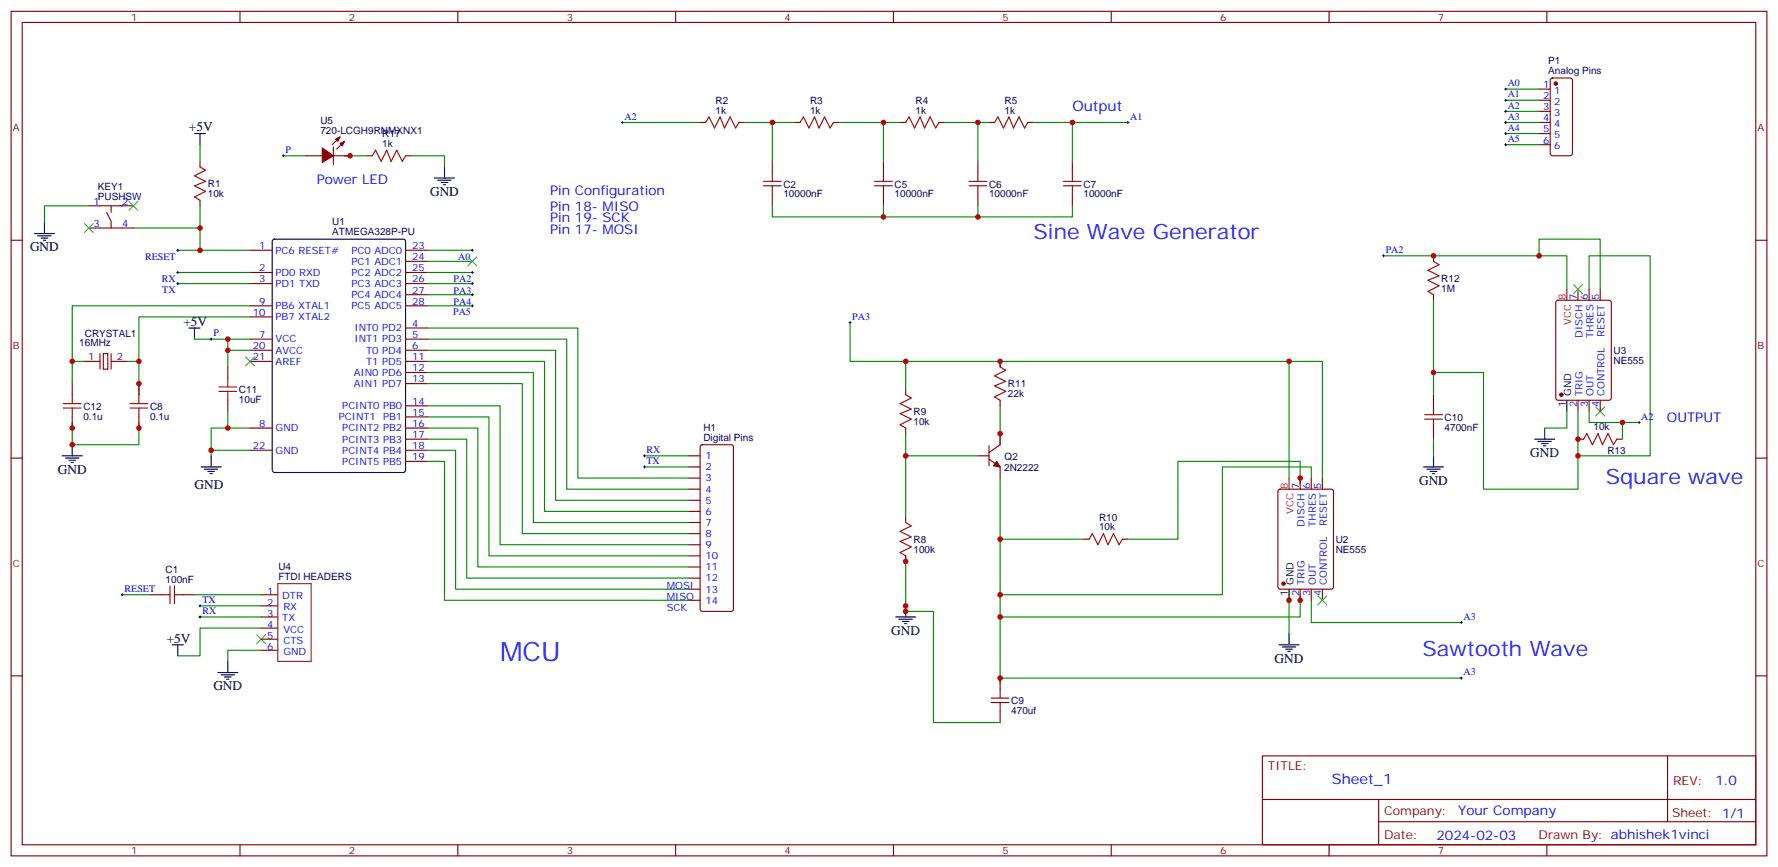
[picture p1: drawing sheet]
<svg xmlns="http://www.w3.org/2000/svg" width="564mm" height="275mm" viewBox="0 0 564 275" stroke-linecap="round" stroke-linejoin="round" font-family="sans-serif">
<g fill="none" stroke="#870000" stroke-width=".35">
<path d="M3.5 3.6h557.4v268.1h-557.4zM7.1 7.1h550.3v261.1h-550.3zM76.2 3.6v3.5M145.3 3.6v3.5M214.5 3.6v3.5M283.6 3.6v3.5M352.8 3.6v3.5M421.9 3.6v3.5M491.1 3.6v3.5M222.2 38.9h1.8M234.6 38.9h1.8M252.2 38.9h1.8"/>
<path d="M264.6 38.9h1.7M285.8 38.9h1.7M298.1 38.9h1.8M314 38.9h1.7M326.3 38.9h1.8M488.6 28.3h3.5M488.6 31.8h3.5M488.6 35.3h3.5M488.6 38.9h3.5M492.4 25l.4-.2h5.7l.6 .4 .1 23.6-.5 .6-5.9 .1-.6-.5-.1-23.5zM63.5 51.2v1.8M97 49.5h5.3"/>
<path d="M105.8 49.5h5.3M105.8 46.6v5.7M107.9 43.5l-2.4 2.4M109.4 44.9l-2.5 2.4M116.4 49.5h1.8M128.8 49.5h1.7M245.2 51.2v3.6M280.5 51.2v3.6M310.4 51.2v3.6M340.4 51.2v3.6M488.6 42.4h3.5M488.6 45.9h3.5"/>
<path d="M3.5 76.3h3.6M28.2 72.4h14.1M28.2 65.3h14.1M33.9 67.5l1.4 2.8v2.1M35.3 65.3v2.2M63.5 63.6v1.7M79.4 79.4h7M128.8 79.4h7M245.2 61.8v3.5M280.5 61.8v3.5M310.4 61.8v3.5M340.4 61.8v3.5"/>
<path d="M557.4 76.3h3.5M79.4 86.5h7M79.4 90h7M79.4 97.1h7M128.8 86.5h7M128.8 90h7M128.8 97.1h7M128.8 83h7M128.8 93.6h7M455.1 81.2v1.8M455.1 93.6v1.7M494.1 95.5l.5-.2h16.2l.7 .5v30.6l-.4 .6-16.5 .1-.7-.5v-30.6z"/>
<path d="M500.9 91.8v3.5M504.5 91.8v3.5M508 91.8v3.5M26.5 114.7h5.2M32.8 112.3h1.4v4.9h-1.4zM35.3 114.7h5.3M72.3 116.5v3.5M79.4 107.7h7M79.4 111.2h7M79.4 100.6h7M79.4 114.7h7M128.8 104.1h7"/>
<path d="M128.8 107.7h7M128.8 111.2h7M128.8 114.7h7M128.8 118.3h7M317.5 114.7v1.8M22.9 121.8v3.5M22.9 132.4v3.5M44.1 121.8v3.5M44.1 132.4v3.5M72.3 127.1v3.5M79.4 135.9h7M128.8 135.9h7"/>
<path d="M128.8 121.8h7M128.8 128.8h7M128.8 132.4h7M128.8 139.4h7M287.5 123.5v1.8M287.5 135.9v1.8M317.5 127.1v1.7M317.5 137.7v3.5l-3.5 2.5M455.1 125.3v3.5M455.1 135.9v3.5M500.9 139.4h1.8M500.9 127.1v3.5"/>
<path d="M504.5 127.1v3.5M508 127.1v3.5M513.3 139.4h1.8M3.5 145.4h3.6M79.4 142.9h7M128.8 142.9h7M128.8 146.5h7M218.7 144.7h3.5M218.7 148.2h3.5M218.7 151.8h3.5M218.7 155.3h3.5M218.7 158.8h3.5"/>
<path d="M222.5 141.4l.5-.2h9.1l.5 .2 .2 .5v51.5l-.2 .5-.5 .2h-9.1l-.5-.2-.3-.5v-51.5zM310.4 144.7h3.6M314 145.8l3.5 2.4v3.6M314 141.5v6.4M405.9 155.5l.5-.2h16.2l.7 .4v30.6l-.4 .7h-16.5l-.7-.4v-30.6zM412.7 151.8v3.5M416.3 151.8v3.5M419.8 151.8v3.5M557.4 145.4h3.5M218.7 162.3h3.5M218.7 165.9h3.5M218.7 169.4h3.5"/>
<path d="M218.7 172.9h3.5M218.7 176.5h3.5M218.7 180h3.5M287.5 164.1v1.8M287.5 176.5v1.7M344 171.2h1.7M356.3 171.2h1.8M47.6 188.8h3.6M58.2 188.8h3.5M82.9 188.8h5.3M82.9 192.3h5.3M82.9 195.9h5.3"/>
<path d="M82.9 199.4h5.3M218.7 183.5h3.5M218.7 187h3.5M218.7 190.6h3.5M412.7 187v3.6M416.3 187v3.6M419.8 187v3.6M3.5 214.6h3.6M82.9 202.9h5.3M82.9 206.4h5.3M317.5 215.3v3.5M557.4 214.6h3.5"/>
<path d="M317.5 225.8v3.6M400.8 240h156.6v28.2h-156.6zM529.4 240v20.9M400.8 253.8h156.5M437.7 253.8v14.1M76.2 268.2v3.5M145.3 268.2v3.5M214.5 268.2v3.5M283.6 268.2v3.5M352.8 268.2v3.5M421.9 268.2v3.5M437.7 260.9h119.6"/>
<path d="M491.1 268.2v3.5"/>
</g>
<g fill="none" stroke="#008700" stroke-width=".35">
<path d="M197.6 38.9h24.6M236.4 38.9h15.8M245.2 38.9v12.3M266.3 38.9h19.5M280.5 38.9v12.3M299.9 38.9h14.1M310.4 38.9v12.3M328.1 38.9h30M340.4 38.9v12.3M478 35.3h10.6M478 28.3h10.6M478 31.8h10.6"/>
<path d="M478 38.9h10.6M63.5 45.9v5.3M90 49.5h7M109.4 49.5h7M130.5 49.5h10.6v3.5M478 42.4h10.6M478 45.9h10.6M28.2 65.3h-14.1v5.3M56.4 79.4h23M63.5 65.3v7.1h-21.2M63.5 72.4v7M135.8 79.4h14.1"/>
<path d="M245.2 65.3v3.6h95.2v-3.6M280.5 65.3v3.6M310.4 65.3v3.6M56.4 86.5h23M56.4 90h23M79.4 97.1h-56.5v24.7M135.8 86.5h14.1M135.8 90h14.1M135.8 83h14.1M135.8 93.6h14.1M135.8 97.1h14.1M439.2 81.2h58.2v10.6"/>
<path d="M455.1 95.3v30M488.6 81.2v-5.3h19.4v15.9M504.5 91.8v-10.6h19.4v63.5h-23M22.9 114.7h3.6M40.6 114.7h3.5M61.7 107.7h17.7M72.3 107.7v8.8M72.3 111.2h7.1M79.4 100.6h-35.3v24.7M135.8 118.3h33.5v47.6h49.4M135.8 114.7h37.1v47.6h45.8M135.8 111.2h40.6v47.6h42.3"/>
<path d="M135.8 107.7h44.1v47.6h38.8M135.8 104.1h47.6v47.7h35.3M269.9 102.4v12.3h47.6v1.8M287.5 114.7v8.8M317.5 114.7h91.7v37.1M409.2 114.7h10.6v37.1M455.1 118.3h15.9v37h29.9v-24.7M22.9 134.1v7.1h21.2v-7.1M72.3 130.6v5.3M79.4 135.9h-12.4v8.8M135.8 139.4h12.4v44.1h70.5M135.8 135.9h15.9v44.1h67"/>
<path d="M135.8 132.4h19.4v44.1h63.5M135.8 128.8h22.9v44.1h60M135.8 121.8h30v47.6h52.9M287.5 137.7v26.4M317.5 128.8v12.4M455.1 139.4v5.3M497.4 130.6v5.3h-7M504.5 130.6v3.5h15.8M515.1 134.1v5.3M67 142.9h12.4M135.8 146.5h5.3v44.1h77.6M135.8 142.9h8.8v44.1h74.1"/>
<path d="M204.6 144.7h14.1M204.6 148.2h14.1M287.5 144.7h22.9M317.5 151.8v65.2M412.7 153.5v-7h-38.8v24.7h-15.8M416.3 151.8v-3.6h-28.2v40.6h-70.6M287.5 176.5v19.4M317.5 171.2h26.5M38.8 188.8h8.8M61.7 188.8h21.2M63.5 192.3h19.4M63.5 195.9h19.4"/>
<path d="M82.9 199.4h-19.4v8.8h-7.1M287.5 194.1h8.8v35.3h21.2M409.2 188.8v12.4M412.7 188.8v7.1h-95.2M416.3 190.6v7h47.6M82.9 206.4h-10.6v3.6M317.5 215.3h146.4"/>
</g>
<g fill="none" stroke="#000" stroke-width=".35">
<path d="M61.7 42.4h3.6M63.5 42.4v3.5M137.9 56.5h6.4M139 57.2h4.2M140.1 57.9h2.1M140.8 58.6h.7M141.1 53v3.5M10.9 74.2h6.4M12 74.9h4.2M13.1 75.6h2.1M13.8 76.3h.7M14.1 70.6v3.6"/>
<path d="M86.7 76.1l.4-.2h41l.6 .4 .1 73-.5 .6-41.2 .1-.6-.5-.1-72.9zM60 104.1h3.5M61.7 104.1v3.6M487.2 139.4h6.3M490.4 135.9v3.5M497.4 127.1v3.5M19.8 144.7h6.3M20.8 145.4h4.2M21.9 146.1h2.1M22.6 146.8h.7M22.9 141.2v3.5M63.9 148.2h6.3"/>
<path d="M64.9 148.9h4.2M66 149.6h2.1M66.7 150.4h.7M67 144.7v3.5M451.9 148.2h6.4M453 148.9h4.2M454 149.6h2.1M454.7 150.4h.7M455.1 144.7v3.5M488.2 140.1h4.3M489.3 140.8h2.1M490 141.5h.7"/>
<path d="M284.3 195.9h6.4M285.4 196.6h4.2M286.5 197.3h2.1M287.2 198h.7M287.5 192.3v3.6M409.2 187v3.6M54.7 204.7h3.5M56.4 204.7v3.5M69.1 213.5h6.4M70.2 214.2h4.2M71.3 214.9h2.1M72 215.6h.7"/>
<path d="M72.3 210v3.5M406 204.7h6.4M407.1 205.4h4.2M408.2 206.1h2.1M408.9 206.8h.7M409.2 201.2v3.5"/>
</g>
<g fill="none" stroke="#a10000" stroke-width=".35">
<path d="M224 38.9l1.1-1.8 1.7 3.5 1.8-3.5 1.4 3.5 1.8-3.5 1.7 3.5 1.1-1.7M254 38.9l1.1-1.8 1.7 3.5 1.8-3.5 1.4 3.5 1.8-3.5 1.7 3.5 1.1-1.7M287.5 38.9l1.1-1.8 1.7 3.5 1.8-3.5 1.4 3.5 1.8-3.5 1.7 3.5 1.1-1.7M315.7 38.9l1.1-1.8 1.8 3.5 1.7-3.5 1.4 3.5 1.8-3.5 1.8 3.5 1-1.7M63.5 53l1.8 1-3.6 1.8 3.6 1.8-3.6 1.4 3.6 1.7-3.6 1.8 1.8 1.1M118.2 49.5l1-1.8 1.8 3.5 1.8-3.5 1.4 3.5 1.7-3.5 1.8 3.5 1.1-1.7M242.4 59h5.6M242.4 57.6h5.6M245.2 54.8v2.8M245.2 59v2.8M277.6 59h5.7M277.6 57.6h5.7"/>
<path d="M280.5 54.8v2.8M280.5 59v2.8M307.6 59h5.7M307.6 57.6h5.7M310.4 54.8v2.8M310.4 59v2.8M337.6 59h5.7M337.6 57.6h5.7M340.4 54.8v2.8M340.4 59v2.8M455.1 83l1.7 1-3.5 1.8 3.5 1.8-3.5 1.4 3.5 1.7-3.5 1.8 1.8 1.1M317.5 116.5l1.8 1-3.6 1.8 3.6 1.8-3.6 1.4 3.6 1.7-3.6 1.8 1.8 1.1"/>
<path d="M20.1 129.5h5.7M20.1 128.1h5.7M22.9 125.3v2.8M22.9 129.5v2.9M41.3 129.5h5.6M41.3 128.1h5.6M44.1 125.3v2.8M44.1 129.5v2.9M69.5 124.2h5.6M69.5 122.8h5.6M72.3 120v2.8M72.3 124.2v2.9"/>
<path d="M287.5 125.3l1.8 1.1-3.5 1.7 3.5 1.8-3.5 1.4 3.5 1.8-3.5 1.7 1.7 1.1M452.3 133.1h5.6M452.3 131.7h5.6M455.1 128.8v2.9M455.1 133.1v2.8M502.7 139.4l1.1-1.7 1.7 3.5 1.8-3.5 1.4 3.5 1.8-3.5 1.7 3.5 1.1-1.8M287.5 165.9l1.8 1-3.5 1.8 3.5 1.8-3.5 1.4 3.5 1.7-3.5 1.8 1.7 1.1M345.7 171.2l1.1-1.8 1.7 3.5 1.8-3.5 1.4 3.5 1.8-3.5 1.7 3.5 1.1-1.7M51.2 188.8h2.8M54 186v5.6M55.4 188.8h2.8M55.4 186v5.6"/>
<path d="M317.5 218.8v2.8M314.7 221.6h5.6M314.7 223h5.6M317.5 223v2.8"/>
</g>
<g fill="none" stroke="#000" stroke-width=".32">
<path d="M197.2 38.9h.7M197.6 38.5v.7M357.7 38.9h.7M358.1 38.5v.7M477.7 28.3h.7M477.7 31.8h.7M477.7 35.3h.7M477.7 38.9h.7M478 27.9v.7M478 31.5v.7M478 35v.7M478 38.5v.7"/>
<path d="M89.6 49.5h.7M90 49.1v.7M477.7 42.4h.7M477.7 45.9h.7M478 42.1v.7M478 45.6v.7M56.1 79.4h.7M56.4 79.1v.7M149.6 79.4h.7M149.9 79.1v.7M56.1 86.5h.7M56.1 90h.7"/>
<path d="M56.4 86.1v.8M56.4 89.7v.7M149.6 86.5h.7M149.6 90h.7M149.6 93.6h.7M149.6 97.1h.7M149.9 86.1v.8M149.9 89.7v.7M149.9 93.2v.7M149.9 96.7v.7M438.9 81.2h.7M439.2 80.9v.7"/>
<path d="M66.7 107.7h.7M67 107.3v.7M269.5 102.4h.7M269.9 102v.7M520 134.1h.7M520.3 133.8v.7M204.3 144.7h.7M204.3 148.2h.7M204.6 144.4v.7M204.6 147.9v.7M38.5 188.8h.7M38.8 188.5v.7"/>
<path d="M63.1 192.3h.8M63.1 195.9h.8M63.5 192v.7M63.5 195.5v.7M463.5 197.6h.8M463.9 197.3v.7M463.5 215.3h.8M463.9 214.9v.7"/>
</g>
<g fill="#870000" stroke="#870000" stroke-width=".35">
<path d="M316.4 146.5l1.1 1.7-2.1-.3z"/>
<path d="M102.3 47l3.5 2.5-3.5 2.1z"/>
<path d="M106.5 44.2l1.4-.7-.7 1.4z"/>
<path d="M107.9 45.6l1.5-.7-.7 1.4z"/>
<circle cx="493.9" cy="26.5" r=".53"/>
<circle cx="407.5" cy="185.3" r=".53"/>
<circle cx="495.7" cy="125.3" r=".53"/>
</g>
<path d="M497.4 91.8v3.5M409.2 151.8v3.5" fill="none" stroke="#f00" stroke-width=".35"/>
<g fill="none" stroke="#3c3" stroke-width=".35">
<path d="M26.8 71l2.8 2.8M29.6 71l-2.8 2.8M40.9 63.9l2.8 2.8M43.7 63.9l-2.8 2.8M148.5 81.6l2.8 2.8M151.3 81.6l-2.8 2.8M499.5 90.4l2.9 2.8M502.4 90.4l-2.9 2.8M78 113.3l2.8 2.8M80.8 113.3l-2.8 2.8M506.6 129.2l2.8 2.8M509.4 129.2l-2.8 2.8"/>
<path d="M418.4 189.2l2.8 2.8M421.2 189.2l-2.8 2.8M81.5 201.5l2.8 2.8M84.3 201.5l-2.8 2.8"/>
</g>
<path d="M88.2 185.3h10.6v24.7h-10.6z" fill="none" stroke="#8c2424" stroke-width=".35"/>
<path d="M31.7 112.3v4.9M35.3 112.3v4.9" fill="none" stroke="#871200" stroke-width=".35"/>
<g fill="#c00">
<circle cx="67" cy="142.9" r=".88"/>
<circle cx="63.5" cy="72.4" r=".88"/>
<circle cx="63.5" cy="79.4" r=".88"/>
<circle cx="22.9" cy="141.2" r=".88"/>
<circle cx="317.5" cy="188.8" r=".88"/>
<circle cx="412.8" cy="190.6" r=".88"/>
<circle cx="317.5" cy="195.9" r=".88"/>
<circle cx="409.2" cy="190.6" r=".88"/>
<circle cx="409.2" cy="114.7" r=".88"/>
<circle cx="412.8" cy="151.8" r=".88"/>
<circle cx="287.5" cy="194.1" r=".88"/>
<circle cx="317.5" cy="171.2" r=".88"/>
<circle cx="317.5" cy="215.3" r=".88"/>
<circle cx="287.5" cy="144.7" r=".88"/>
<circle cx="317.5" cy="137.7" r=".88"/>
<circle cx="317.5" cy="114.7" r=".88"/>
<circle cx="287.5" cy="192.3" r=".88"/>
<circle cx="287.5" cy="178.2" r=".88"/>
<circle cx="287.5" cy="114.7" r=".88"/>
<circle cx="72.3" cy="135.9" r=".88"/>
<circle cx="72.3" cy="107.7" r=".88"/>
<circle cx="72.3" cy="111.2" r=".88"/>
<circle cx="22.9" cy="114.7" r=".88"/>
<circle cx="455.1" cy="81.2" r=".88"/>
<circle cx="500.9" cy="144.7" r=".88"/>
<circle cx="488.6" cy="81.2" r=".88"/>
<circle cx="500.9" cy="139.4" r=".88"/>
<circle cx="515.1" cy="134.1" r=".88"/>
<circle cx="455.1" cy="118.3" r=".88"/>
<circle cx="245.2" cy="38.9" r=".88"/>
<circle cx="280.5" cy="38.9" r=".88"/>
<circle cx="310.4" cy="38.9" r=".88"/>
<circle cx="340.4" cy="38.9" r=".88"/>
<circle cx="310.4" cy="68.9" r=".88"/>
<circle cx="280.5" cy="68.9" r=".88"/>
<circle cx="111.1" cy="49.5" r=".88"/>
<circle cx="22.9" cy="135.9" r=".88"/>
<circle cx="44.1" cy="135.9" r=".88"/>
<circle cx="44.1" cy="121.8" r=".88"/>
<circle cx="44.1" cy="114.7" r=".88"/>
</g>
<text font-size="8.5" fill="#00f" x="158.7" y="210">MCU</text>
<g font-size="6.7" fill="#00f">
<text x="328.1" y="75.9">Sine Wave Generator</text>
<text x="509.8" y="153.5">Square wave</text>
<text x="451.6" y="208.2">Sawtooth Wave</text>
</g>
<g font-size="4.6" fill="#00f">
<text x="340.4" y="35.3">Output</text>
<text x="422.8" y="249">Sheet_1</text>
</g>
<g font-size="4.2">
<text x="60" y="41.7">+5V</text>
<text x="136.5" y="62.2">GND</text>
<text x="9.5" y="79.8">GND</text>
<text x="58.2" y="103.4">+5V</text>
<text x="485.8" y="145.1">GND</text>
<text x="18.3" y="150.4">GND</text>
<text x="61.7" y="155.3">GND</text>
<text x="450.5" y="153.9">GND</text>
<text x="52.9" y="204">+5V</text>
<text x="282.9" y="201.5">GND</text>
<text x="404.6" y="210.3">GND</text>
<text x="67.7" y="219.1">GND</text>
</g>
<g font-size="4.2" fill="#00f">
<text x="100.5" y="58.3">Power LED</text>
<text x="174.6" y="61.8">Pin Configuration</text>
<text x="174.6" y="67.1">Pin 18- MISO</text>
<text x="174.6" y="70.6">Pin 19- SCK</text>
<text x="174.6" y="74.2">Pin 17- MOSI</text>
<text x="529.2" y="134.1">OUTPUT</text>
<text x="544.6" y="249.2">1.0</text>
<text x="462.9" y="258.8">Your Company</text>
<text x="456" y="266.6">2024-02-03</text>
</g>
<g font-size="3.9" fill="#800">
<text x="402.5" y="244.5">TITLE:</text>
<text x="531.1" y="249.2">REV:</text>
<text x="439.4" y="258.7">Company:</text>
<text x="530.8" y="259.4">Sheet: 1/1</text>
<text x="439.4" y="266.4">Date:</text>
<text x="488.5" y="266.5">Drawn By: abhishek1vinci</text>
</g>
<g font-size="3.2" fill="#800">
<text x="41.6" y="6.6">1</text>
<text x="110.8" y="6.6">2</text>
<text x="179.9" y="6.6">3</text>
<text x="249.1" y="6.6">4</text>
<text x="318.2" y="6.6">5</text>
<text x="387.3" y="6.6">6</text>
<text x="456.5" y="6.6">7</text>
<text x="4.1" y="41.7">A</text>
<text x="557.9" y="41.7">A</text>
<text x="4.1" y="110.8">B</text>
<text x="557.9" y="110.8">B</text>
<text x="4.1" y="180">C</text>
<text x="557.9" y="180">C</text>
<text x="41.6" y="271.2">1</text>
<text x="110.8" y="271.2">2</text>
<text x="179.9" y="271.2">3</text>
<text x="249.1" y="271.2">4</text>
<text x="318.2" y="271.2">5</text>
<text x="387.3" y="271.2">6</text>
<text x="456.5" y="271.2">7</text>
</g>
<g font-size="3.2" fill="#000080">
<text x="491.5" y="23.5">Analog Pins</text>
<text x="491.5" y="20.4">P1</text>
<text x="227.2" y="33">R2</text>
<text x="257.2" y="33">R3</text>
<text x="290.7" y="33">R4</text>
<text x="318.9" y="33">R5</text>
<text x="101.7" y="39.3">U5</text>
<text x="227.2" y="36.1">1k</text>
<text x="257.2" y="36.1">1k</text>
<text x="290.7" y="36.1">1k</text>
<text x="318.9" y="36.1">1k</text>
<text x="101.7" y="42.4">720-LCGH9RNMXNX1</text>
<text x="121.3" y="46.6">1k</text>
<text x="121.3" y="43.5">R17</text>
<text x="66" y="59.5">R1</text>
<text x="248.7" y="59.5">C2</text>
<text x="284" y="59.5">C5</text>
<text x="314" y="59.5">C6</text>
<text x="344" y="59.5">C7</text>
<text x="31.1" y="63.6">PUSHSW</text>
<text x="31.1" y="60.4">KEY1</text>
<text x="66" y="62.6">10k</text>
<text x="248.7" y="62.6">10000nF</text>
<text x="284" y="62.6">10000nF</text>
<text x="314" y="62.6">10000nF</text>
<text x="344" y="62.6">10000nF</text>
<text x="105.5" y="71.5">U1</text>
<text x="105.5" y="74.7">ATMEGA328P-PU</text>
<text x="457.6" y="89.4">R12</text>
<text x="457.6" y="92.6">1M</text>
<text x="26.9" y="107.1">CRYSTAL1</text>
<text x="25.2" y="110">16MHz</text>
<text x="512.2" y="112.4">U3</text>
<text x="512.2" y="115.5">NE555</text>
<text x="75.9" y="124.7">C11</text>
<text x="320" y="123">R11</text>
<text x="26.5" y="130">C12</text>
<text x="47.6" y="130">C8</text>
<text x="75.8" y="127.8">10uF</text>
<text x="290" y="131.8">R9</text>
<text x="320" y="126.1">22k</text>
<text x="26.5" y="133.2">0.1u</text>
<text x="47.6" y="133.2">0.1u</text>
<text x="223.3" y="136.9">H1</text>
<text x="290" y="134.9">10k</text>
<text x="458.6" y="136.7">4700nF</text>
<text x="458.6" y="133.5">C10</text>
<text x="505.9" y="136.6">10k</text>
<text x="223.3" y="140.1">Digital Pins</text>
<text x="318.8" y="149.5">2N2222</text>
<text x="318.9" y="145.9">Q2</text>
<text x="510.3" y="144.1">R13</text>
<text x="348.9" y="165.3">R10</text>
<text x="290" y="172.4">R8</text>
<text x="348.9" y="168.3">10k</text>
<text x="424" y="172.4">U2</text>
<text x="290" y="175.5">100k</text>
<text x="424" y="175.5">NE555</text>
<text x="52.6" y="184.9">100nF</text>
<text x="52.6" y="181.8">C1</text>
<text x="88.4" y="184.2">FTDI HEADERS</text>
<text x="88.4" y="181.1">U4</text>
<text x="321" y="226.6">470uf</text>
<text x="321" y="223.5">C9</text>
</g>
<g font-size="3.2" fill="#00f">
<text x="478.6" y="27.4">A0</text>
<text x="489.9" y="27.9">1</text>
<text x="493.4" y="29.7">1</text>
<text x="478.6" y="30.9">A1</text>
<text x="478.6" y="34.5">A2</text>
<text x="489.9" y="31.5">2</text>
<text x="489.9" y="35">3</text>
<text x="493.4" y="33.2">2</text>
<text x="198.3" y="38">A2</text>
<text x="358.8" y="38">A1</text>
<text x="478.6" y="38">A3</text>
<text x="478.6" y="41.5">A4</text>
<text x="489.9" y="38.5">4</text>
<text x="493.4" y="36.8">3</text>
<text x="493.4" y="40.3">4</text>
<text x="478.6" y="45">A5</text>
<text x="489.9" y="42.1">5</text>
<text x="489.9" y="45.6">6</text>
<text x="493.4" y="43.8">5</text>
<text x="493.4" y="47.3">6</text>
<text x="90.7" y="48.6">P</text>
<text x="29.7" y="65">1</text>
<text x="38.8" y="65">2</text>
<text x="29.7" y="72">3</text>
<text x="38.8" y="72">4</text>
<text x="46.1" y="82.5">RESET</text>
<text x="82.3" y="79.1">1</text>
<text x="87.5" y="80.5">PC6 RESET#</text>
<text x="111.6" y="80.5">PC0 ADC0</text>
<text x="130.9" y="79.1">23</text>
<text x="130.9" y="82.6">24</text>
<text x="145.4" y="82.6">A0</text>
<text x="439.9" y="80.3">PA2</text>
<text x="51.4" y="89.6">RX</text>
<text x="82.3" y="86.1">2</text>
<text x="82.3" y="89.7">3</text>
<text x="87.5" y="87.6">PD0 RXD</text>
<text x="111.6" y="84">PC1 ADC1</text>
<text x="111.6" y="87.6">PC2 ADC2</text>
<text x="130.9" y="86.1">25</text>
<text x="130.9" y="89.7">26</text>
<text x="144" y="89.7">PA2</text>
<text x="51.5" y="93.1">TX</text>
<text x="87.5" y="91.1">PD1 TXD</text>
<text x="111.6" y="91.1">PC3 ADC3</text>
<text x="111.6" y="94.6">PC4 ADC4</text>
<text x="130.9" y="93.2">27</text>
<text x="144" y="93.2">PA3</text>
<text x="500.6" y="95.1" transform="rotate(-90 500.6 95.1)">7</text>
<text x="504.1" y="95.1" transform="rotate(-90 504.1 95.1)">6</text>
<text x="507.6" y="95.1" transform="rotate(-90 507.6 95.1)">5</text>
<text x="80.3" y="100.3">10</text>
<text x="82.3" y="96.7">9</text>
<text x="87.5" y="98.1">PB6 XTAL1</text>
<text x="87.5" y="101.7">PB7 XTAL2</text>
<text x="111.6" y="98.1">PC5 ADC5</text>
<text x="130.9" y="96.7">28</text>
<text x="143.9" y="100.1">PA5</text>
<text x="144" y="96.7">PA4</text>
<text x="270.6" y="101.5">PA3</text>
<text x="67.7" y="106.8">P</text>
<text x="82.3" y="107.3">7</text>
<text x="112.5" y="105.2">INT0 PD2</text>
<text x="130.9" y="103.8">4</text>
<text x="130.9" y="107.3">5</text>
<text x="502.4" y="107.2" transform="rotate(-90 502.4 107.2)">DISCH</text>
<text x="505.9" y="107.3" transform="rotate(-90 505.9 107.3)">THRES</text>
<text x="509.4" y="107" transform="rotate(-90 509.4 107)">RESET</text>
<text x="80.3" y="110.8">20</text>
<text x="87.5" y="108.7">VCC</text>
<text x="87.5" y="112.3">AVCC</text>
<text x="112.5" y="108.7">INT1 PD3</text>
<text x="116.2" y="112.3">T0 PD4</text>
<text x="130.9" y="110.8">6</text>
<text x="28" y="114.4">1</text>
<text x="37" y="114.4">2</text>
<text x="80.3" y="114.4">21</text>
<text x="87.5" y="115.8">AREF</text>
<text x="112.3" y="119.3">AIN0 PD6</text>
<text x="116.2" y="115.8">T1 PD5</text>
<text x="130.9" y="114.4">11</text>
<text x="130.9" y="117.9">12</text>
<text x="112.3" y="122.8">AIN1 PD7</text>
<text x="130.9" y="121.4">13</text>
<text x="502.4" y="125.8" transform="rotate(-90 502.4 125.8)">TRIG</text>
<text x="505.9" y="125.8" transform="rotate(-90 505.9 125.8)">OUT</text>
<text x="509.4" y="125.8" transform="rotate(-90 509.4 125.8)">CONTROL</text>
<text x="108.7" y="129.9">PCINT0 PB0</text>
<text x="130.9" y="128.5">14</text>
<text x="500.6" y="129.3" transform="rotate(-90 500.6 129.3)">2</text>
<text x="504.1" y="129.3" transform="rotate(-90 504.1 129.3)">3</text>
<text x="507.6" y="129.3" transform="rotate(-90 507.6 129.3)">4</text>
<text x="82.3" y="135.5">8</text>
<text x="87.5" y="136.9">GND</text>
<text x="107.6" y="133.4">PCINT1</text>
<text x="108.7" y="136.9">PCINT2 PB2</text>
<text x="121.6" y="133.4">PB1</text>
<text x="130.9" y="132">15</text>
<text x="130.9" y="135.5">16</text>
<text x="521.1" y="133.2">A2</text>
<text x="80.3" y="142.6">22</text>
<text x="108.7" y="140.5">PCINT3 PB3</text>
<text x="130.9" y="139.1">17</text>
<text x="130.9" y="142.6">18</text>
<text x="205.2" y="143.8">RX</text>
<text x="87.5" y="144">GND</text>
<text x="108.7" y="144">PCINT4 PB4</text>
<text x="108.7" y="147.5">PCINT5 PB5</text>
<text x="130.9" y="146.1">19</text>
<text x="205.2" y="147.4">TX</text>
<text x="224" y="145.8">1</text>
<text x="224" y="149.3">2</text>
<text x="224" y="152.8">3</text>
<text x="412.4" y="155.1" transform="rotate(-90 412.4 155.1)">7</text>
<text x="415.9" y="155.1" transform="rotate(-90 415.9 155.1)">6</text>
<text x="419.5" y="155.1" transform="rotate(-90 419.5 155.1)">5</text>
<text x="224" y="156.4">4</text>
<text x="224" y="159.9">5</text>
<text x="224" y="163.4">6</text>
<text x="224" y="166.9">7</text>
<text x="414.2" y="167.1" transform="rotate(-90 414.2 167.1)">DISCH</text>
<text x="417.7" y="167.3" transform="rotate(-90 417.7 167.3)">THRES</text>
<text x="421.2" y="166.9" transform="rotate(-90 421.2 166.9)">RESET</text>
<text x="224" y="170.5">8</text>
<text x="224" y="174">9</text>
<text x="224" y="177.5">10</text>
<text x="224" y="181">11</text>
<text x="224" y="184.6">12</text>
<text x="414.2" y="185.7" transform="rotate(-90 414.2 185.7)">TRIG</text>
<text x="417.7" y="185.7" transform="rotate(-90 417.7 185.7)">OUT</text>
<text x="421.2" y="185.7" transform="rotate(-90 421.2 185.7)">CONTROL</text>
<text x="39.6" y="188">RESET</text>
<text x="64.3" y="191.5">TX</text>
<text x="84.8" y="188.8">1</text>
<text x="89.6" y="190.2">DTR</text>
<text x="211.7" y="190.6">MISO</text>
<text x="211.7" y="187">MOSI</text>
<text x="224" y="188.1">13</text>
<text x="224" y="191.6">14</text>
<text x="412.4" y="189.2" transform="rotate(-90 412.4 189.2)">2</text>
<text x="415.9" y="189.2" transform="rotate(-90 415.9 189.2)">3</text>
<text x="419.5" y="189.2" transform="rotate(-90 419.5 189.2)">4</text>
<text x="64.3" y="195">RX</text>
<text x="84.8" y="192.3">2</text>
<text x="84.8" y="195.9">3</text>
<text x="89.6" y="197.3">TX</text>
<text x="90" y="193.7">RX</text>
<text x="211.7" y="194.1">SCK</text>
<text x="464.6" y="196.7">A3</text>
<text x="84.8" y="199.4">4</text>
<text x="84.8" y="202.9">5</text>
<text x="90" y="200.8">VCC</text>
<text x="84.8" y="206.4">6</text>
<text x="90" y="204.3">CTS</text>
<text x="90" y="207.9">GND</text>
<text x="464.6" y="214.4">A3</text>
</g>
<g font-size="3.2" fill="#f00">
<text x="497.1" y="95.1" transform="rotate(-90 497.1 95.1)">8</text>
<text x="498.8" y="103.2" transform="rotate(-90 498.8 103.2)">VCC</text>
<text x="408.9" y="155.1" transform="rotate(-90 408.9 155.1)">8</text>
<text x="410.6" y="163.2" transform="rotate(-90 410.6 163.2)">VCC</text>
</g>
<g font-size="3.2">
<text x="498.8" y="125.8" transform="rotate(-90 498.8 125.8)">GND</text>
<text x="497.1" y="129.3" transform="rotate(-90 497.1 129.3)">1</text>
<text x="410.6" y="185.7" transform="rotate(-90 410.6 185.7)">GND</text>
<text x="408.9" y="189.2" transform="rotate(-90 408.9 189.2)">1</text>
</g>
</svg>
